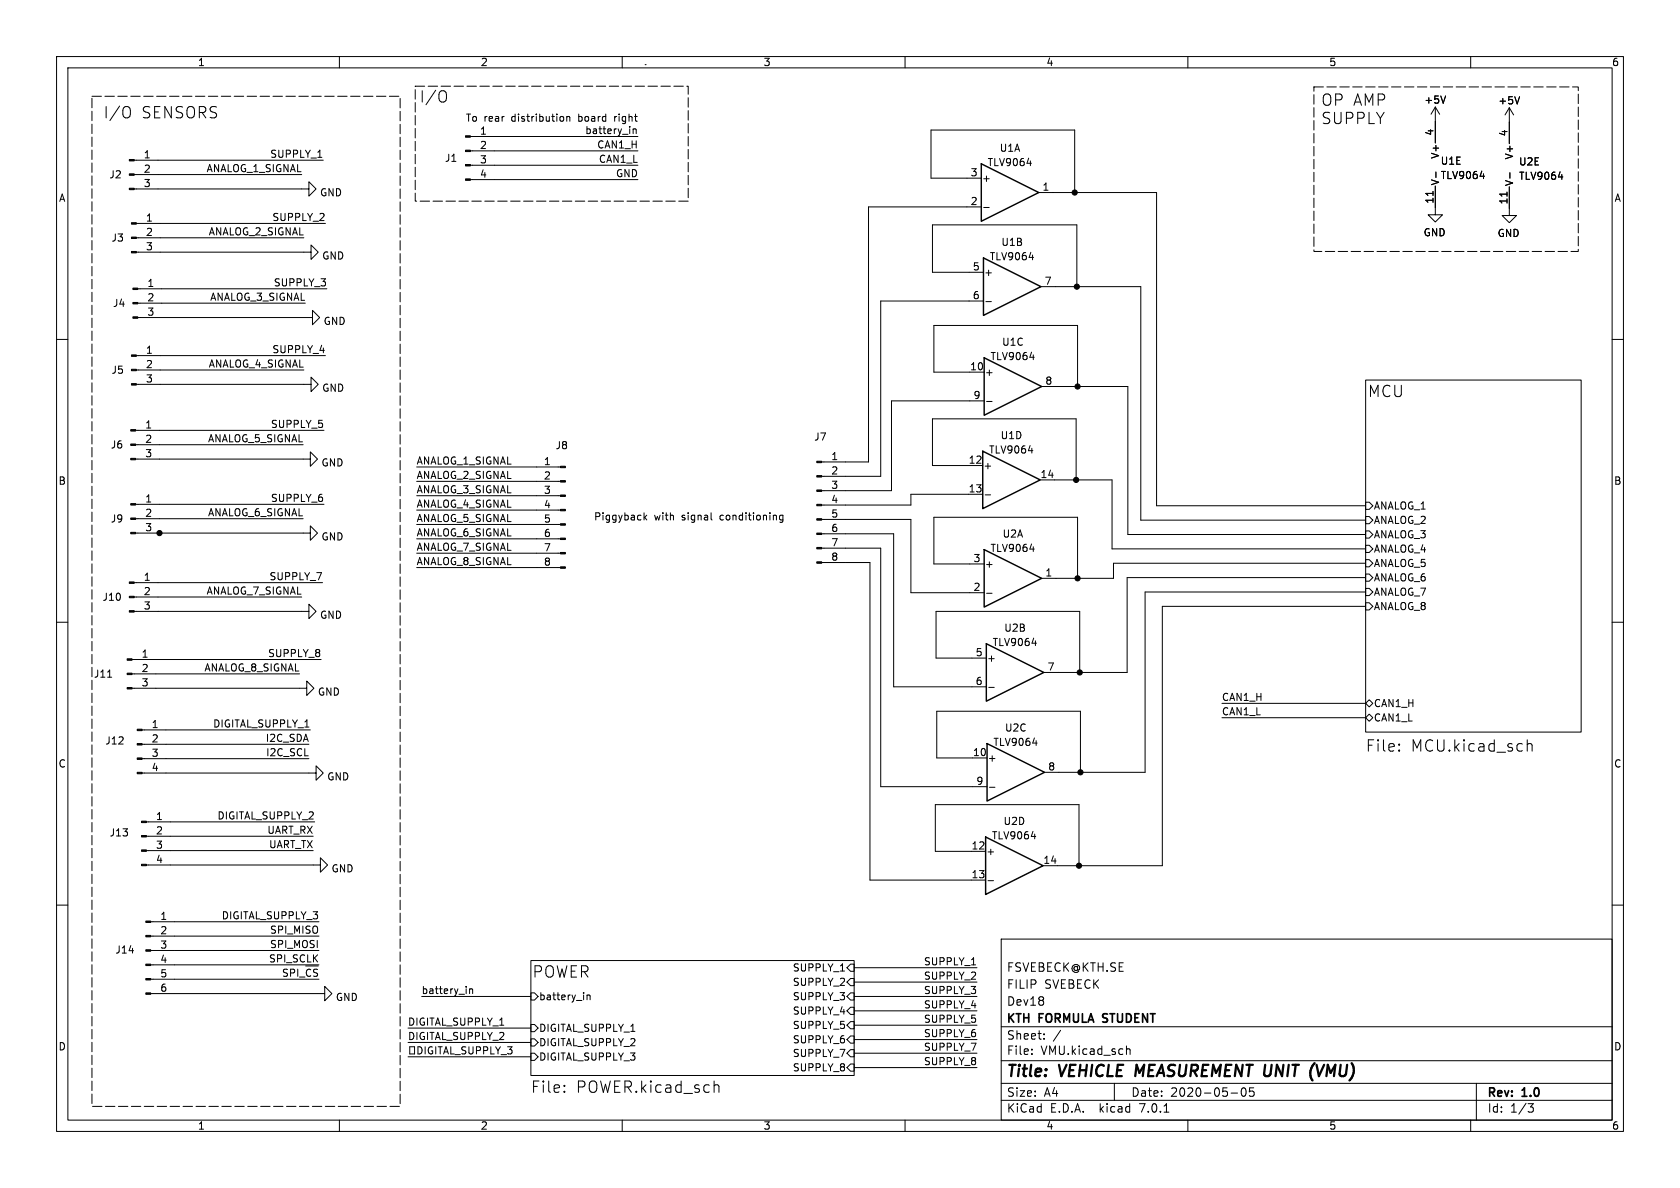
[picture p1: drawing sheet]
<svg xmlns="http://www.w3.org/2000/svg" width="297mm" height="210mm" viewBox="0 0 297 210" stroke-linecap="round" stroke-linejoin="round" font-family="sans-serif">
<g fill="none" stroke="#000" stroke-width=".18">
<path d="M10 10h277v190h-277zM12 12h273v186h-273zM22.8 18.9a1.42 1.42 0 0 1 0 1.8M60 10v2M78.6 16.1a1.42 1.42 0 0 1 0 1.8M110 10v2M114 11.4h.1M160 10v2M210 10v2M253.7 18.9l.8 1.3M253.7 18.9v6.4M253.7 18.9l-.7 1.3"/>
<path d="M255.6 17l-.5 1.2M260 10v2M266.8 19.1l.8 1.2M266.8 19.1v6.3M266.8 19.1l-.7 1.2M268.6 17.1l-.4 1.3M23.7 33.4h30.9v-1.3l1.3 1.3-1.3 1.3v-1.3M23.7 30.9h29.6M23.7 28.3h33.4M24.1 39.5h33.4M56.2 27.8h.7M83.2 31.8h29.6"/>
<path d="M83.2 29.2h29.6M83.2 26.7h29.6M83.2 24.1h29.6M99.2 20.6h.3l.2 .2-.1 .5-.4 .1M100.2 20.7l.2-.1h.3v.8M100.2 20.6v.8M111.9 22.8v.8M111.9 22.9l.2-.1h.3l.1 .8M173.5 36.6h-20v45.1h-8.2M173.5 31.5h-8.9v-8.5h25.4v11M173.9 36.7h1M181.6 28.9h.7"/>
<path d="M183.6 34h20.9v55.4h36.9M253.3 33.8v.8M253.7 32.9v5.1h-1.2l1.2 1.2 1.3-1.2h-1.3M253.8 30.4v1M261.7 31.2h.7M266.4 34v.7M266.8 33v5.1h-1.2l1.2 1.3 1.3-1.3h-1.3M266.9 30.5v1M275.5 31.3h.8M10 60h2M24.1 44.6h30.9v-1.3l1.3 1.3-1.3 1.2v-1.2M24.1 42h29.6"/>
<path d="M24.4 56.1h30.8v-1.2l1.3 1.2-1.3 1.3v-1.3M24.4 53.6h29.6M24.4 51.1h33.4M173.9 48.1h-9.1v-8.3h25.6v10.9M173.9 53.2h-18.2v31h-10.4M174.3 53.3h1M181.9 45.5h.8M184 50.7h17.7v41.2h39.7M285 60h2M24 78.6h29.6M24 76.1h33.3M24.1 67.9h30.9v-1.2l1.3 1.2-1.3 1.3v-1.3"/>
<path d="M24.1 65.4h29.6M24.1 62.9h33.4M174 65.8h-8.9v-8.3h25.4v10.8M174 70.9h-16.4v15.8h-12.3M174.4 71h1M181.8 79.7h.8M182.1 63.2h.7M184.1 68.3h15.3v26.2h42M241.4 67.2h38.1v62.2h-38.1zM24 81.2h30.9v-1.3l1.2 1.3-1.2 1.2v-1.2M24 94.2h30.9v-1.2l1.2 1.2-1.2 1.3v-1.3M24 91.7h29.6"/>
<path d="M24 89.2h33.3M73.7 97.8h25.4M73.7 95.3h25.4M73.7 92.7h25.4M73.7 90.2h25.4M73.7 87.6h25.4M73.7 85.1h25.4M73.7 82.6h25.4M113.9 90.6v1.3M114 91.4l.3 .5M114.3 91.1l-.4 .5M125.7 90.6v1.1l.2 .2"/>
<path d="M138.4 91.1v1l-.2 .2h-.3M138.4 91.1h-.4l-.2 .2 .1 .6h.5M145.3 99.4h8.5v56.2h20.4M145.3 96.9h10.4v42.2h18.8M145.3 94.4h12.7v27h16.4M145.3 91.8h15.7v13h13M173.7 82.3h-8.9v-8.3h25.4v10.8M173.7 87.4h-12.7v1.9h-15.7M174 99.7h-8.9v-8.3h25.4v10.8M174.2 87.5h.9M182.1 97.1h.7M183.9 84.8h12.7v12.2h44.8"/>
<path d="M241.4 88.8h.7l.6 .6-.6 .6h-.7zM241.4 91.3h.7l.6 .6-.6 .7h-.7zM241.4 93.9h.7l.6 .6-.6 .6h-.7zM241.4 96.4h.7l.6 .6-.6 .7h-.7zM241.4 98.9h.7l.6 .7-.6 .6h-.7zM241.4 99.6h-44.6v2.6h-12.7M10 110h2M19 119.7h.8M23.3 119.1h29.7M23.3 116.6h33.5M23.7 108.1h30.9v-1.3l1.3 1.3-1.3 1.2v-1.2M23.7 105.5h29.6"/>
<path d="M23.7 103h33.3M73.7 100.3h25.4M174.4 116.3h-8.9v-8.2h25.4v10.8M174.4 104.9h1M182.4 113.7h.8M241.4 106.6h.7l.6 .6-.6 .6h-.7zM241.4 104h.7l.6 .6-.6 .7h-.7zM241.4 101.5h.7l.6 .6-.6 .6h-.7zM241.4 102.1h-42.1v16.8h-14.8M241.4 104.6h-39v31.9h-17.7M241.4 107.2h-35.9v45.8h-21.1M285 110h2"/>
<path d="M23.3 121.7h30.9v-1.3l1.3 1.3-1.3 1.2v-1.2M25.1 136.7h30.8v-1.3l1.2 1.3-1.2 1.2v-1.2M25.1 134.1h29.5M25.1 131.6h29.5M25.1 129h29.8M174.5 134h-8.9v-8.3h25.4v10.8M174.8 121.5h1M174.9 139.2h1M182.6 131.4h.8M216 124.3h25.4M216 126.9h25.4M241.4 124.3l.7-.6 .6 .6-.6 .7z"/>
<path d="M241.4 126.9l.7-.7 .6 .7-.6 .6zM247.4 132.6v.1v.1M247.4 131.5v.1v.1M270 130.8v2M270 131.6a.5 .5 0 0 1 .9 .1v1.1M10 160h2M25.9 152.9h30.7v-1.3l1.3 1.3-1.3 1.3v-1.3M25.9 150.4h29.5M25.9 147.8h29.5M25.9 145.3h29.7M174.2 150.5h-8.8v-8.3h25.4v10.8M174.7 155.7h.9"/>
<path d="M182.3 147.9h.8M285 160h2M26.6 175.6h30.8v-1.2l1.3 1.2-1.3 1.3v-1.3M26.6 173.1h29.8M26.6 170.6h29.8M26.6 168h29.8M26.6 165.5h29.8M26.6 162.9h29.8M74.5 176.1h19.4M83 174.8v.8M83 174.9l.2-.1 .3 .1 .1 .7M93.9 169.8h57.1v20.3h-57.1z"/>
<path d="M93.9 175.5h.6l.6 .6-.6 .7h-.6zM103.8 175.9v.8M103.8 176l.2-.1 .3 .1v.7M148.6 171.7h.7M150.4 170.4h.6v1.3h-.6l-.7-.6zM150.4 175.5h.6v1.3h-.6l-.7-.7zM150.4 173h.6v1.2h-.6l-.7-.6zM150.4 178.1h.6v1.2h-.6l-.7-.6zM151 176.1h21.7M151 178.7h21.7M151 171.1h21.7M151 173.6h21.7"/>
<path d="M171.8 170.6h.7M177 166h108v32h-108zM60 198v2M72.1 184.3h21.8M72.1 181.7h21.8M72.1 186.8h21.8M72.4 185h.9v1.3h-.9zM73.9 185a.64 .64 0 0 1 .7 .7 .64 .64 0 0 1-.7 .6zM75.2 185v1.3M76.4 185.1a.59 .59 0 0 0-.7 .6 .59 .59 0 0 0 .7 .6l.1-.5h-.3M77 185v1.3M77.5 185h.7"/>
<path d="M77.8 185v1.3M78.4 186.3l.4-1.3 .5 1.3M78.5 185.9h.7M79.7 185v1.3h.6M80.4 186.4h1M82.4 185.1l-.5-.1-.3 .3 .2 .3 .5 .2v.4l-.2 .1h-.5M82.9 185v1.1l.2 .2h.4l.1-.2v-1.1M84.2 185.7l.6-.1 .2-.1-.1-.3-.7-.2v1.3M85.5 185.7l.6-.1 .1-.1v-.3l-.7-.2v1.3M86.8 185v1.3h.6M87.6 185l.4 .7M88 185.7v.6"/>
<path d="M88.5 185l-.5 .7M88.6 186.4h1M89.7 185h.8l-.4 .5 .4 .1v.6l-.2 .1-.6-.1M93.9 181.1h.6l.6 .6-.6 .7h-.6zM93.9 183.6h.6l.6 .7-.6 .6h-.6zM93.9 186.2h.6l.6 .6-.6 .7h-.6zM99.8 192.9l.1 .1-.1 .1M99.8 191.9l.1 .1h-.1M110 198v2M126.2 192a.5 .5 0 0 1 .9 0v1.1M150.4 188.1h.6v1.3h-.6l-.7-.7zM150.4 183.1h.6v1.3h-.6l-.7-.6z"/>
<path d="M150.4 180.6h.6v1.3h-.6l-.7-.7zM150.4 185.5h.6v1.3h-.6l-.7-.6zM151 181.2h21.7M151 186.2h21.7M151 188.7h21.7M151 183.8h21.7M160 198v2M177 194.5h108M177 191.5h108M177 187.5h108M177 181.5h108M182.4 186.3v.1"/>
<path d="M182.4 185.5v.1M184.6 183.6v.1M184.6 182.8v.1M197 191.5v3M199.1 184.9v1.5M199.1 185.5l.3-.1 .3 .1 .1 .9M205.8 196.6h.8M210 198v2M217.6 193.2h1.2M219.8 192.3a.94 .94 0 0 0 0 1.5 .81 .81 0 0 0 .6-.6 .81 .81 0 0 0-.3-.8l-.2-.1M220.9 192.3v.7l.2-.1h.5l.1 .6-.3 .3-.5-.1M260 198v2"/>
<path d="M261 191.5v6.5M270.1 195.1h1l-.5 .6 .4 .1 .1 .5-.3 .3h-.4"/>
</g>
<g fill="#000" stroke="#000" stroke-width=".18">
<path d="M22.9 33.3h.8v.2h-.8zM22.9 30.7h.8v.3h-.8zM22.9 28.2h.8v.2h-.8zM23.2 39.4h.9v.2h-.9zM82.3 31.6h.9v.3h-.9zM82.3 29.1h.9v.2h-.9zM82.3 26.5h.9v.3h-.9zM82.3 24h.9v.3h-.9zM23.2 44.5h.9v.2h-.9zM23.2 41.9h.9v.3h-.9zM23.5 56h.9v.3h-.9zM23.5 53.5h.9v.2h-.9z"/>
<path d="M23.5 50.9h.9v.3h-.9zM23.1 78.5h.9v.2h-.9zM23.1 75.9h.9v.3h-.9zM23.2 67.8h.9v.3h-.9zM23.2 65.3h.9v.2h-.9zM23.2 62.7h.9v.3h-.9zM23.1 94.1h.9v.3h-.9zM23.1 91.6h.9v.2h-.9zM23.1 89h.9v.3h-.9zM23.1 81h.9v.3h-.9zM99.1 97.7h.8v.2h-.8zM99.1 95.1h.8v.3h-.8z"/>
<path d="M99.1 92.6h.8v.2h-.8zM99.1 90h.8v.3h-.8zM99.1 87.5h.8v.3h-.8zM99.1 85h.8v.2h-.8zM99.1 82.4h.8v.3h-.8zM144.4 99.3h.9v.3h-.9zM144.4 96.8h.9v.2h-.9zM144.4 94.2h.9v.3h-.9zM144.4 91.7h.9v.2h-.9zM144.4 89.2h.9v.2h-.9zM144.4 86.6h.9v.3h-.9zM144.4 84.1h.9v.2h-.9z"/>
<path d="M144.4 81.5h.9v.3h-.9zM22.5 119h.8v.3h-.8zM22.5 116.5h.8v.2h-.8zM22.9 108h.8v.2h-.8zM22.9 105.4h.8v.3h-.8zM22.9 102.9h.8v.2h-.8zM99.1 100.2h.8v.3h-.8zM22.5 121.5h.8v.3h-.8zM24.3 136.5h.8v.3h-.8zM24.3 134h.8v.2h-.8zM24.3 131.4h.8v.3h-.8zM24.3 128.9h.8v.3h-.8z"/>
<path d="M25 152.8h.9v.2h-.9zM25 150.2h.9v.3h-.9zM25 147.7h.9v.3h-.9zM25 145.2h.9v.2h-.9zM25.8 175.5h.8v.3h-.8zM25.8 173h.8v.2h-.8zM25.8 170.4h.8v.3h-.8zM25.8 167.9h.8v.2h-.8zM25.8 165.4h.8v.2h-.8zM25.8 162.8h.8v.3h-.8z"/>
<circle cx="190" cy="34" r=".46"/>
<circle cx="190.4" cy="50.7" r=".46"/>
<circle cx="190.5" cy="68.3" r=".46"/>
<circle cx="28.2" cy="94.2" r=".46"/>
<circle cx="190.2" cy="84.8" r=".46"/>
<circle cx="190.5" cy="102.2" r=".46"/>
<circle cx="190.9" cy="118.9" r=".46"/>
<circle cx="191" cy="136.5" r=".46"/>
<circle cx="190.8" cy="153" r=".46"/>
</g>
<path d="M173.5 29l10.1 5-10.1 5.1zM173.9 45.6l10.1 5.1-10.1 5.1zM173.7 79.8l10.2 5-10.2 5.1zM174 63.2l10.1 5.1-10.1 5.1zM174 97.2l10.1 5-10.1 5.1zM174.4 113.8l10.1 5.1-10.1 5.1zM174.5 131.4l10.2 5.1-10.2 5.1zM174.2 148l10.2 5-10.2 5.1z" fill="none" stroke="#000" stroke-width=".25"/>
<path d="M16.3 17h54.4v178.6h-54.4v-178.6M73.4 15.2h48.3v20.4h-48.3v-20.4M232.3 15.4h46.7v29.1h-46.7v-29.1" fill="none" stroke="#000" stroke-width=".18" stroke-dasharray="1.7 .6"/>
<g font-size="2.8">
<text x="18.3" y="21.1">I/O</text>
<text x="24.9" y="21.1">SENSORS</text>
<text x="74.2" y="18.3">I/O</text>
<text x="233.6" y="18.9">OP AMP</text>
<text x="233.6" y="22.1">SUPPLY</text>
<text x="241.8" y="70.4">MCU</text>
<text x="241.4" y="133.1">File:</text>
<text x="249.3" y="133.1">MCU.kicad_sch</text>
<text x="94.1" y="173">POWER</text>
<text x="178" y="190.8">Title:</text>
<text x="187.4" y="190.8">VEHICLE MEASUREMENT UNIT (VMU)</text>
<text x="93.9" y="193.4">File:</text>
<text x="101.8" y="193.4">POWER.kicad_sch</text>
</g>
<g font-size="2.1">
<text x="178" y="171.9">FSVEBECK@KTH.SE</text>
<text x="178" y="177.9">Dev18</text>
<text x="178" y="174.9">FILIP</text>
<text x="184.7" y="174.9">SVEBECK</text>
<text x="178" y="183.9">Sheet:</text>
<text x="178" y="181.1">KTH</text>
<text x="183.8" y="181.1">FORMULA STUDENT</text>
<text x="186.2" y="183.9">/</text>
<text x="178" y="186.6">File:</text>
<text x="184" y="186.6">VMU.kicad_sch</text>
<text x="178" y="196.8">KiCad</text>
<text x="178" y="194">Size:</text>
<text x="184.6" y="194">A4</text>
<text x="185.7" y="196.8">E.D.A.</text>
<text x="194.4" y="196.8">kicad</text>
<text x="200" y="194">Date:</text>
<text x="201.5" y="196.8">7.0.1</text>
<text x="206.9" y="194">2020-05-05</text>
<text x="263" y="194.2">Rev:</text>
<text x="263" y="196.8">Id:</text>
<text x="267" y="196.8">1/3</text>
<text x="269.2" y="194.2">1.0</text>
</g>
<g font-size="1.8">
<text x="35" y="11.8">1</text>
<text x="85" y="11.8">2</text>
<text x="135" y="11.8">3</text>
<text x="185" y="11.8">4</text>
<text x="235" y="11.8">5</text>
<text x="285" y="11.8">6</text>
<text x="82.2" y="21.6">To rear</text>
<text x="84.8" y="23.9">1</text>
<text x="90.3" y="21.6">distribution</text>
<text x="102.3" y="21.6">board</text>
<text x="103.3" y="23.8">battery_in</text>
<text x="108.7" y="21.6">right</text>
<text x="251.7" y="18.5">+5V</text>
<text x="264.8" y="18.6">+5V</text>
<text x="25.4" y="28.1">1</text>
<text x="47.6" y="28">SUPPLY_1</text>
<text x="78.6" y="28.8">J1</text>
<text x="84.8" y="26.4">2</text>
<text x="84.8" y="29">3</text>
<text x="105.5" y="26.3">CAN1_H</text>
<text x="105.8" y="28.9">CAN1_L</text>
<text x="174.5" y="29.5">TLV9064</text>
<text x="176.7" y="27">U1A</text>
<text x="253.5" y="24" transform="rotate(-90 253.5 24)">4</text>
<text x="254.6" y="28.2" transform="rotate(-90 254.6 28.2)">V+</text>
<text x="254.6" y="29.3">U1E</text>
<text x="266.6" y="24.2" transform="rotate(-90 266.6 24.2)">4</text>
<text x="267.7" y="28.3" transform="rotate(-90 267.7 28.3)">V+</text>
<text x="268.5" y="29.4">U2E</text>
<text x="10.4" y="35.8">A</text>
<text x="19.3" y="31.7">J2</text>
<text x="25.4" y="30.6">2</text>
<text x="25.4" y="33.1">3</text>
<text x="36.4" y="30.5">ANALOG_1_SIGNAL</text>
<text x="56.5" y="34.9">GND</text>
<text x="84.8" y="31.5">4</text>
<text x="108.8" y="31.4">GND</text>
<text x="171.5" y="31.2">3</text>
<text x="173.6" y="32.3">+</text>
<text x="184.2" y="33.8">1</text>
<text x="254.6" y="32.8" transform="rotate(-90 254.6 32.8)">V-</text>
<text x="254.6" y="31.8">TLV9064</text>
<text x="267.7" y="32.9" transform="rotate(-90 267.7 32.9)">V-</text>
<text x="268.5" y="31.9">TLV9064</text>
<text x="285.4" y="35.8">A</text>
<text x="25.7" y="39.2">1</text>
<text x="25.7" y="41.8">2</text>
<text x="36.8" y="41.7">ANALOG_2_SIGNAL</text>
<text x="48" y="39.1">SUPPLY_2</text>
<text x="171.5" y="36.3">2</text>
<text x="251.6" y="41.9">GND</text>
<text x="253.5" y="36.1" transform="rotate(-90 253.5 36.1)">11</text>
<text x="266.6" y="36.2" transform="rotate(-90 266.6 36.2)">11</text>
<text x="19.7" y="42.9">J3</text>
<text x="25.7" y="44.3">3</text>
<text x="56.9" y="46">GND</text>
<text x="171.9" y="47.9">5</text>
<text x="174.9" y="46.2">TLV9064</text>
<text x="177" y="43.6">U1B</text>
<text x="264.7" y="42">GND</text>
<text x="26" y="50.8">1</text>
<text x="26" y="53.3">2</text>
<text x="37" y="53.2">ANALOG_3_SIGNAL</text>
<text x="48.3" y="50.7">SUPPLY_3</text>
<text x="171.9" y="53">6</text>
<text x="174" y="49">+</text>
<text x="184.6" y="50.4">7</text>
<text x="19.9" y="54.4">J4</text>
<text x="26" y="55.9">3</text>
<text x="57.2" y="57.6">GND</text>
<text x="25.7" y="62.6">1</text>
<text x="25.7" y="65.2">2</text>
<text x="36.8" y="65.1">ANALOG_4_SIGNAL</text>
<text x="48" y="62.5">SUPPLY_4</text>
<text x="171.4" y="65.5">10</text>
<text x="175" y="63.8">TLV9064</text>
<text x="177.1" y="61.3">U1C</text>
<text x="19.7" y="66.2">J5</text>
<text x="25.7" y="67.7">3</text>
<text x="56.9" y="69.4">GND</text>
<text x="172.1" y="70.6">9</text>
<text x="174.1" y="66.6">+</text>
<text x="184.8" y="68.1">8</text>
<text x="25.6" y="75.8">1</text>
<text x="47.8" y="75.7">SUPPLY_5</text>
<text x="176.8" y="77.8">U1D</text>
<text x="19.5" y="79.4">J6</text>
<text x="25.6" y="78.4">2</text>
<text x="25.6" y="80.9">3</text>
<text x="36.7" y="78.3">ANALOG_5_SIGNAL</text>
<text x="56.8" y="82.6">GND</text>
<text x="73.7" y="82.2">ANALOG_1_SIGNAL</text>
<text x="96.1" y="82.3">1</text>
<text x="98.2" y="79.6">J8</text>
<text x="143.9" y="78">J7</text>
<text x="146.9" y="81.4">1</text>
<text x="146.9" y="83.9">2</text>
<text x="171.2" y="82">12</text>
<text x="173.9" y="83.1">+</text>
<text x="174.8" y="80.3">TLV9064</text>
<text x="10.3" y="85.8">B</text>
<text x="25.6" y="88.9">1</text>
<text x="47.8" y="88.8">SUPPLY_6</text>
<text x="73.7" y="89.8">ANALOG_4_SIGNAL</text>
<text x="73.7" y="87.3">ANALOG_3_SIGNAL</text>
<text x="73.7" y="84.7">ANALOG_2_SIGNAL</text>
<text x="96.1" y="84.8">2</text>
<text x="96.1" y="87.4">3</text>
<text x="96.1" y="89.9">4</text>
<text x="146.9" y="86.5">3</text>
<text x="146.9" y="89">4</text>
<text x="171.2" y="87.1">13</text>
<text x="183.9" y="84.6">14</text>
<text x="285.3" y="85.8">B</text>
<text x="19.5" y="92.5">J9</text>
<text x="25.6" y="91.4">2</text>
<text x="25.6" y="94">3</text>
<text x="36.7" y="91.3">ANALOG_6_SIGNAL</text>
<text x="56.8" y="95.7">GND</text>
<text x="73.7" y="94.9">ANALOG_6_SIGNAL</text>
<text x="73.7" y="92.4">ANALOG_5_SIGNAL</text>
<text x="96.1" y="92.5">5</text>
<text x="96.1" y="95">6</text>
<text x="105" y="92.1">Piggyback</text>
<text x="115.7" y="92.1">with</text>
<text x="120.6" y="92.1">signal</text>
<text x="127.4" y="92.1">conditioning</text>
<text x="146.9" y="91.6">5</text>
<text x="146.9" y="94.1">6</text>
<text x="177.2" y="95.2">U2A</text>
<text x="242.9" y="90.2">ANALOG_1</text>
<text x="242.9" y="92.8">ANALOG_2</text>
<text x="242.9" y="95.3">ANALOG_3</text>
<text x="73.7" y="97.4">ANALOG_7_SIGNAL</text>
<text x="73.7" y="100">ANALOG_8_SIGNAL</text>
<text x="96.1" y="97.5">7</text>
<text x="96.1" y="100.1">8</text>
<text x="146.9" y="96.6">7</text>
<text x="146.9" y="99.2">8</text>
<text x="172.1" y="99.4">3</text>
<text x="174.1" y="100.5">+</text>
<text x="175" y="97.7">TLV9064</text>
<text x="184.8" y="102">1</text>
<text x="242.9" y="97.9">ANALOG_4</text>
<text x="242.9" y="100.4">ANALOG_5</text>
<text x="18.1" y="106.4">J10</text>
<text x="25.4" y="102.7">1</text>
<text x="25.4" y="105.3">2</text>
<text x="25.4" y="107.8">3</text>
<text x="36.4" y="105.2">ANALOG_7_SIGNAL</text>
<text x="47.5" y="102.6">SUPPLY_7</text>
<text x="172.1" y="104.5">2</text>
<text x="242.9" y="105.5">ANALOG_7</text>
<text x="242.9" y="102.9">ANALOG_6</text>
<text x="56.5" y="109.5">GND</text>
<text x="177.5" y="111.8">U2B</text>
<text x="242.9" y="108">ANALOG_8</text>
<text x="16.5" y="120">J11</text>
<text x="25" y="116.3">1</text>
<text x="25" y="118.9">2</text>
<text x="36" y="118.8">ANALOG_8_SIGNAL</text>
<text x="47.3" y="116.2">SUPPLY_8</text>
<text x="172.4" y="116.1">5</text>
<text x="174.5" y="117.2">+</text>
<text x="175.4" y="114.4">TLV9064</text>
<text x="185.1" y="118.6">7</text>
<text x="25" y="121.4">3</text>
<text x="56.1" y="123.1">GND</text>
<text x="172.4" y="121.2">6</text>
<text x="216" y="124">CAN1_H</text>
<text x="242.9" y="125.2">CAN1_H</text>
<text x="18.6" y="131.8">J12</text>
<text x="26.8" y="128.8">1</text>
<text x="26.8" y="131.3">2</text>
<text x="37.6" y="128.7">DIGITAL_SUPPLY_1</text>
<text x="46.9" y="131.2">I2C_SDA</text>
<text x="177.6" y="129.5">U2C</text>
<text x="216" y="126.5">CAN1_L</text>
<text x="242.9" y="127.7">CAN1_L</text>
<text x="10.3" y="135.8">C</text>
<text x="26.8" y="133.9">3</text>
<text x="26.8" y="136.4">4</text>
<text x="46.9" y="133.8">I2C_SCL</text>
<text x="172" y="133.7">10</text>
<text x="174.6" y="134.8">+</text>
<text x="175.6" y="132">TLV9064</text>
<text x="185.3" y="136.3">8</text>
<text x="285.3" y="135.8">C</text>
<text x="57.8" y="138.1">GND</text>
<text x="172.6" y="138.8">9</text>
<text x="19.3" y="148">J13</text>
<text x="27.5" y="145">1</text>
<text x="27.5" y="147.6">2</text>
<text x="38.3" y="144.9">DIGITAL_SUPPLY_2</text>
<text x="47.1" y="147.5">UART_RX</text>
<text x="175.3" y="148.5">TLV9064</text>
<text x="177.4" y="146">U2D</text>
<text x="27.5" y="150.1">3</text>
<text x="27.5" y="152.7">4</text>
<text x="47.4" y="150">UART_TX</text>
<text x="58.6" y="154.4">GND</text>
<text x="171.7" y="150.2">12</text>
<text x="171.7" y="155.3">13</text>
<text x="174.4" y="151.3">+</text>
<text x="184.4" y="152.8">14</text>
<text x="28.3" y="162.7">1</text>
<text x="28.3" y="165.2">2</text>
<text x="28.3" y="167.8">3</text>
<text x="39.1" y="162.6">DIGITAL_SUPPLY_3</text>
<text x="47.6" y="165.1">SPI_MISO</text>
<text x="47.6" y="167.7">SPI_MOSI</text>
<text x="20.3" y="168.7">J14</text>
<text x="28.3" y="170.3">4</text>
<text x="28.3" y="172.8">5</text>
<text x="47.4" y="170.2">SPI_SCLK</text>
<text x="49.7" y="172.8">SPI_~{CS}</text>
<text x="140" y="171.9">SUPPLY_1</text>
<text x="163.2" y="173.3">SUPPLY_2</text>
<text x="163.2" y="170.7">SUPPLY_1</text>
<text x="28.3" y="175.4">6</text>
<text x="59.3" y="177.1">GND</text>
<text x="74.5" y="175.8">battery_in</text>
<text x="95.3" y="177">battery_in</text>
<text x="140" y="177">SUPPLY_3</text>
<text x="140" y="174.4">SUPPLY_2</text>
<text x="140" y="179.5">SUPPLY_4</text>
<text x="163.2" y="175.8">SUPPLY_3</text>
<text x="163.2" y="178.3">SUPPLY_4</text>
<text x="10.3" y="185.8">D</text>
<text x="72.1" y="183.9">DIGITAL_SUPPLY_2</text>
<text x="72.1" y="181.4">DIGITAL_SUPPLY_1</text>
<text x="95.3" y="182.6">DIGITAL_SUPPLY_1</text>
<text x="95.3" y="185.1">DIGITAL_SUPPLY_2</text>
<text x="140" y="184.6">SUPPLY_6</text>
<text x="140" y="182.1">SUPPLY_5</text>
<text x="163.2" y="180.9">SUPPLY_5</text>
<text x="163.2" y="183.4">SUPPLY_6</text>
<text x="163.2" y="185.8">SUPPLY_7</text>
<text x="285.3" y="185.8">D</text>
<text x="95.3" y="187.6">DIGITAL_SUPPLY_3</text>
<text x="140" y="189.5">SUPPLY_8</text>
<text x="140" y="187">SUPPLY_7</text>
<text x="163.2" y="188.4">SUPPLY_8</text>
<text x="35" y="199.8">1</text>
<text x="85" y="199.8">2</text>
<text x="135" y="199.8">3</text>
<text x="185" y="199.8">4</text>
<text x="235" y="199.8">5</text>
<text x="285" y="199.8">6</text>
</g>
</svg>
